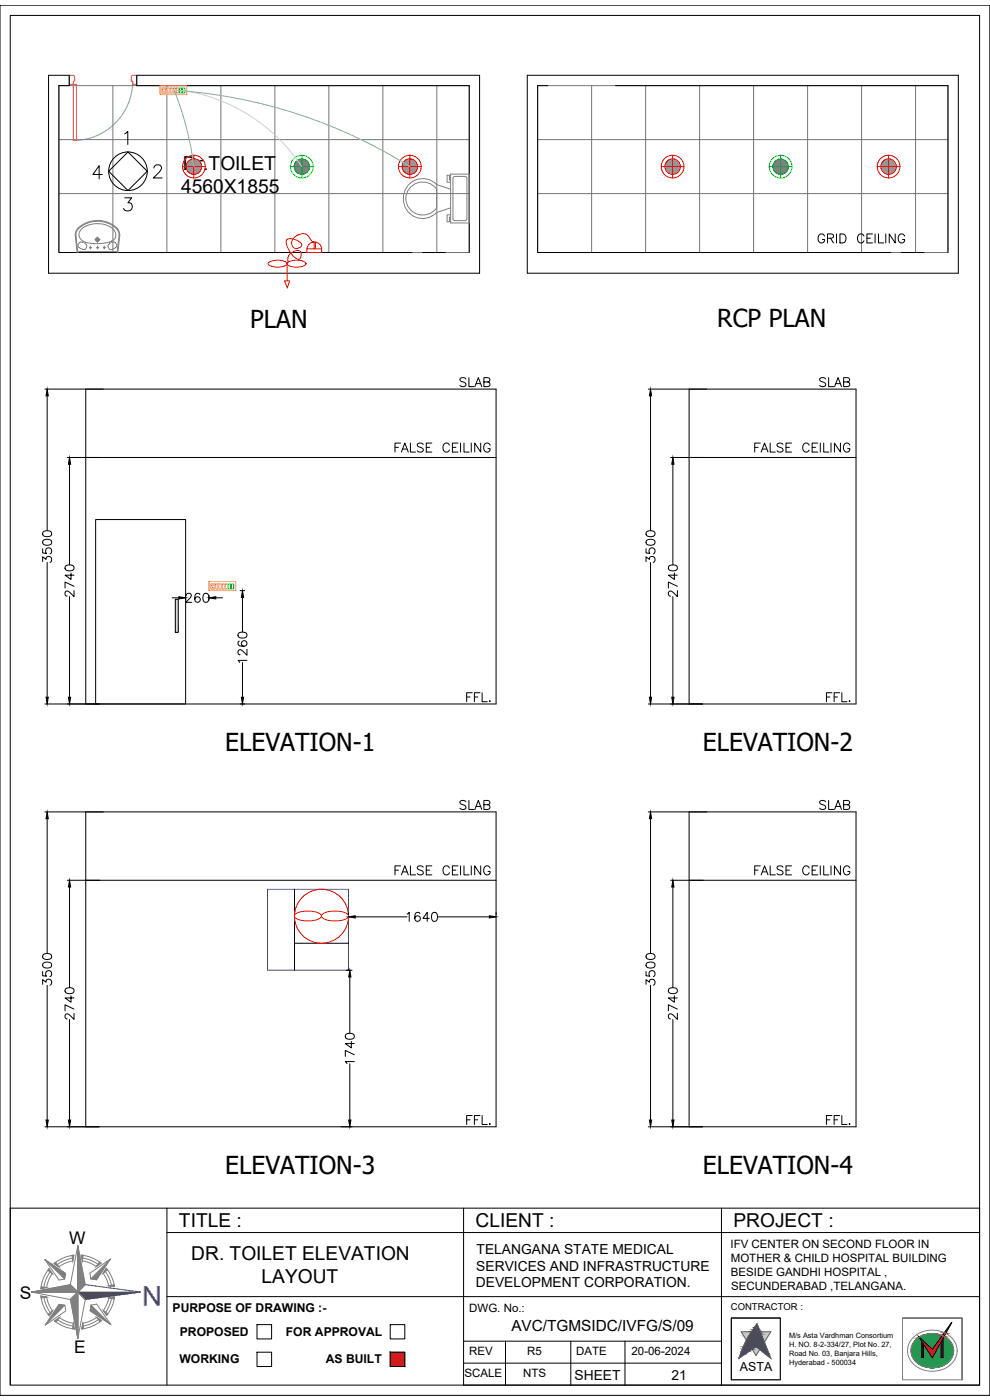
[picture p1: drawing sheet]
<svg xmlns="http://www.w3.org/2000/svg" width="297mm" height="420mm" viewBox="0 0 297 420" stroke-linecap="round" stroke-linejoin="round" font-family="sans-serif">
<!-- layer: ELE-4M UPS P.SB -->
<g fill="none" stroke="#767676" stroke-width=".3">
<path d="M17.7 25.7h123.1v50.1h-123.1zM33.9 25.7v50.1M50.1 25.7v50.1M66.3 25.7v50.1M82.5 25.7v50.1M98.7 25.7v50.1M114.9 25.7v50.1M131.1 25.7v50.1M161.3 25.7h123.1v50.1h-123.1zM177.5 25.7v50.1M193.7 25.7v50.1M209.9 25.7v50.1"/>
<path d="M226.1 25.7v50.1M242.3 25.7v50.1M258.5 25.7v50.1M274.7 25.7v50.1M17.7 41.9h123.1M17.7 58.1h123.1M161.3 41.9h123.1M161.3 58.1h123.1"/>
</g>
<!-- layer: WALL -->
<path d="M158.2 22.6h129.3v59.4h-129.3zM164.4 25.7h-3.1v50.1h106M184.7 25.7h99.7v50.1M123.6 75.8h-105.9v-50.1h3.1v-3.1h-6.2v59.4h129.3v-59.4h-102.9v3.1h99.8v50.1M126.8 75.8h6.8M270.4 75.8h6.9" fill="none" stroke="#000" stroke-width=".3"/>
<!-- layer: DOOR -->
<path d="M39.8 24.3a17.8 17.8 0 0 1-17.8 17.9" fill="none" stroke="#5ca1b8" stroke-width=".3"/>
<path d="M20.8 22.6h1.2l.4 .4v1.3h-.4v1h-1.2zM22 25.3h.9v16.9h-.9zM39.6 22.7l1.4-.1v2.7h-1.2v-1h-.4v-1.3z" fill="none" stroke="#b88a00" stroke-width=".3"/>
<!-- layer: WALL -->
<g fill="none" stroke="#808080" stroke-width=".3">
<path d="M123.3 56a5.1 5.1 0 0 1 7.7 .8v5.6a5 5 0 0 1-7.3 1 5 5 0 0 1-.4-7.4zM135.2 56.8l-4.2-1.4a5.9 5.9 0 0 0-8.3 0 5.9 5.9 0 0 0 0 8.3 5.9 5.9 0 0 0 8.3 .1l4.2-1.4M135.2 52.2h5.6v14.7h-5.6zM135.2 54h-.3v-1.4h-.7v2.1h1M23.1 75.8l-.5-5a4.5 4.5 0 0 1 3.8-4.1 8.1 8.1 0 0 1 9.2 2.5l.3 1.3-.5 5.3M23.4 75.8l-.6-5.2a4.2 4.2 0 0 1 3.1-3.5 7.7 7.7 0 0 1 9.7 2.5l.1 1-.6 5.2M23.7 75.5h11.3M25.1 72.5l-.2 .2a.99 .99 0 0 0-1.5 .8M25.6 72.7l-.2 .2a1.05 1.05 0 0 1 .4 1.6 1.05 1.05 0 0 1-1.6 .1 .85 .85 0 0 1-.8-1.1M26.8 74.3h.7M27.1 74v.7M28.4 71.9h1.6"/>
<path d="M28.9 74.3h.7M29.2 71.1v1.7M29.3 73.8v.9M29.7 67.1a5.6 5.6 0 0 0-6 3 3 3 0 0 0 3.4 2.9 12.7 12.7 0 0 0 6.8-.9 2.33 2.33 0 0 0-.8-4l-1.7-.7-1.7-.3M31 74.3h.7M31.3 73.8v.9M32.7 72.7l.3 .2-.5 .5-.1 .7M33.4 72.4l.1 .3a.99 .99 0 0 1 1.5 .8M35 73.5a1.5 1.5 0 0 1-2.4 1l-.2-.4M135.2 64.5h-1v2.1h.7v-1.4h.3M135.9 65.5v-12l.2-.4 .5-.2 3 .1 .5 .5v12M135.9 65.5l.2 .5 .5 .2h3l.4-.3 .1-.4"/>
<circle cx="27.1" cy="74.3" r=".17"/>
<circle cx="29.2" cy="71.9" r=".42"/>
<circle cx="29.2" cy="71.9" r=".58"/>
<circle cx="29.2" cy="71.9" r=".29"/>
<circle cx="29.3" cy="74.3" r=".17"/>
<circle cx="31.3" cy="74.3" r=".17"/>
</g>
<!-- layer: ELE-4M RAW P.SB -->
<g fill="none" stroke="#ffbf00" stroke-width=".3">
<path d="M48 25.7h8v2.7h-8zM48.6 26.4h1.2v1.5h-1.2zM48.8 26.8h.2zM49.2 27.4v.2zM49.5 26.8l.1 .1zM50.1 26.4h.7v1.5h-.7zM51 26.4h.7v1.5h-.7zM51.9 26.4h.7v1.5h-.7zM52.9 26.4h.7v1.5h-.7zM62.7 174.6h8v2.7h-8zM63.3 175.3h1.2v1.4h-1.2zM63.5 175.7h.2z"/>
<path d="M63.8 176.2l.1 .3zM64.1 175.6l.2 .2zM64.7 175.3h.7v1.4h-.7zM65.7 175.3h.7v1.4h-.7zM66.6 175.3h.7v1.4h-.7zM67.5 175.3h.7v1.4h-.7z"/>
</g>
<!-- layer: ELE-6M RAW P.SB -->
<path d="M53.8 26.4h.7v1.5h-.7zM54.7 26.4h.8v1.5h-.8zM68.5 175.3h.7v1.4h-.7zM69.4 175.3h.7v1.4h-.7z" fill="none" stroke="#0f0" stroke-width=".3"/>
<!-- layer: ELE-EXHAUST FAN -->
<g fill="none" stroke="#f00" stroke-width=".3">
<path d="M80.6 78.9a5.3 5.3 0 0 1 5.4 0l.1 .2a2.8 2.8 0 0 1-2.8 1.1l-1.4-.2a1.14 1.14 0 0 1-1.3-1.1zM86.1 79.1v5.2M86.2 78.9a5.3 5.3 0 0 1 5.5 0l.1 .2a2.8 2.8 0 0 1-2.8 1.1l-1.5-.2a1.14 1.14 0 0 1-1.3-1.1zM92.1 74.7a2.21 2.21 0 0 1 2.2-2.1 2.21 2.21 0 0 1 2.2 2.1M92.1 74.7h4.4v1.1h-4.4zM94.2 74.7l.1-2.1-.7-.3-1.1-1.5-.9-.6h-1l-1.2 .3-1 .6-.7 1-.2 1 .3 .9 .7 .5h1l1-.8v-.5l-.4-.5-1.9-.9-1.1-.2-.8 .2-.4 .5 .1 1.1 .6 1.6 1.1 1.5 1 1 .8 .3 .6-.3 .3-1.1-.2-.8-.5-.4h-1l-1.1 .6-1.1 1.2-.1 1.9-.3 .3M94.6 72.6v2.1M85.4 84.3h1.5l-.7 2.1zM88.7 274.3a8.5 8.5 0 0 1 7.3 0l.4 .6a3.2 3.2 0 0 1-3.1 1.4h-1.9l-1.6-.2a1.38 1.38 0 0 1-1.4-1.5zM96.9 274.3a8.5 8.5 0 0 1 7.3 0l.4 .6a3.2 3.2 0 0 1-3.2 1.4h-1.8l-1.6-.2a1.38 1.38 0 0 1-1.4-1.5z"/>
<circle cx="96.5" cy="275" r="8.1"/>
</g>
<!-- layer: ELE-12W LED -->
<g fill="none" stroke="#f00" stroke-width=".3">
<path d="M54.8 50h6.8M58.2 46.6v6.8M119.6 50h6.8M123 46.6v6.8M198.4 50h6.8M201.8 46.6v6.8M263.2 50h6.8M266.6 46.6v6.8"/>
<circle cx="58.2" cy="50" r="2.32"/>
<circle cx="58.2" cy="50" r="3.4"/>
<circle cx="123" cy="50" r="2.32"/>
<circle cx="123" cy="50" r="3.4"/>
<circle cx="201.8" cy="50" r="2.32"/>
<circle cx="201.8" cy="50" r="3.4"/>
<circle cx="266.6" cy="50" r="2.32"/>
<circle cx="266.6" cy="50" r="3.4"/>
</g>
<g fill="none" stroke="#989898" stroke-width=".3">
<path d="M55.9 49.9l2.4 2.4M55.9 50l2.2 2.3M55.9 49.8l2.5 2.5M55.9 50.2l2.1 2.1M55.9 50.3l2 2M55.9 49.7l2.6 2.6M55.9 49.6l2.7 2.7M55.9 50.4l1.8 1.9M55.9 49.5l2.8 2.8M55.9 50.6l1.7 1.6M55.9 49.4l2.9 2.8M56 49.3l2.9 2.9"/>
<path d="M56 50.8l1.4 1.4M56 49.2l3 3M56 49.1l3 3M56.1 49l3 3.1M56.1 51l1.1 1.1M56.1 49l3.1 3.1M56.1 48.9l3.2 3.1M56.2 48.8l3.2 3.2M56.2 51.2l.7 .7M56.2 48.7l3.2 3.2M56.3 48.7l3.2 3.2M56.3 48.6l3.3 3.2"/>
<path d="M56.4 48.5l3.3 3.3M56.5 48.5l3.2 3.2M56.5 48.4l3.3 3.3M56.6 48.3l3.2 3.3M56.6 48.3l3.3 3.2M56.7 48.2l3.3 3.3M56.8 48.2l3.2 3.2M56.8 48.1l3.3 3.2M56.9 48.1l3.2 3.2M57 48l3.2 3.2M57.1 48l3.1 3.1M57.1 47.9l3.1 3.1"/>
<path d="M57.2 47.9l3.1 3M57.3 47.9l3 3M57.4 47.8l3 3M57.5 47.8l2.9 2.9M57.6 47.8l2.8 2.8M57.7 47.7l2.7 2.8M57.8 47.7l2.7 2.7M57.9 47.7l2.6 2.6M58 47.7l2.5 2.5M58.1 47.7l2.4 2.4M58.2 47.7l2.3 2.2M58.4 47.7l2.1 2.1"/>
<path d="M58.5 47.7l2 2M58.7 47.7l1.7 1.8M58.8 47.8l1.6 1.6M59 47.8l1.3 1.4M59.2 47.9l1 1.1M59.5 48.1l.5 .5M120.7 49.9l2.4 2.4M120.7 50l2.2 2.3M120.7 50.2l2.1 2.1M120.7 49.8l2.5 2.5M120.7 49.7l2.6 2.6M120.7 50.3l2 2"/>
<path d="M120.7 49.6l2.7 2.7M120.7 50.4l1.8 1.9M120.7 49.5l2.8 2.8M120.7 50.6l1.7 1.6M120.7 49.4l2.9 2.8M120.8 49.3l2.9 2.9M120.8 50.8l1.4 1.4M120.8 49.2l3 3M120.8 49.1l3.1 3M120.9 49l3 3.1M120.9 51l1.1 1.1M120.9 49l3.1 3.1"/>
<path d="M121 48.9l3.1 3.1M121 48.8l3.2 3.2M121 51.2l.7 .7M121 48.7l3.2 3.2M121.1 48.7l3.2 3.2M121.1 48.6l3.3 3.2M121.2 48.5l3.3 3.3M121.3 48.5l3.2 3.2M121.3 48.4l3.3 3.3M121.4 48.3l3.2 3.3M121.4 48.3l3.3 3.2M121.5 48.2l3.3 3.3"/>
<path d="M121.6 48.2l3.2 3.2M121.6 48.1l3.3 3.2M121.7 48.1l3.2 3.2M121.8 48l3.2 3.2M121.9 48l3.1 3.1M121.9 47.9l3.1 3.1M122 47.9l3.1 3M122.1 47.9l3 3M122.2 47.8l2.9 3M122.3 47.8l2.9 2.9M122.4 47.8l2.8 2.8M122.5 47.7l2.7 2.8"/>
<path d="M122.6 47.7l2.6 2.7M122.7 47.7l2.6 2.6M122.8 47.7l2.5 2.5M122.9 47.7l2.4 2.4M123 47.7l2.3 2.2M123.2 47.7l2.1 2.1M123.3 47.7l2 2M123.5 47.7l1.7 1.8M123.6 47.8l1.6 1.6M123.8 47.8l1.3 1.4M124 47.9l1 1.1M124.3 48.1l.5 .5"/>
<path d="M199.5 49.9l2.4 2.4M199.5 50l2.3 2.3M199.5 50.2l2.1 2.1M199.5 49.8l2.5 2.5M199.5 49.7l2.6 2.6M199.5 50.3l2 2M199.5 49.6l2.7 2.7M199.5 50.4l1.9 1.9M199.6 49.5l2.7 2.8M199.6 50.6l1.6 1.6M199.6 49.4l2.8 2.8M199.6 49.3l2.9 2.9"/>
<path d="M199.6 50.8l1.4 1.4M199.6 49.2l3 3M199.7 49.1l3 3M199.7 49l3.1 3.1M199.7 51l1.1 1.1M199.7 49l3.2 3.1M199.8 48.9l3.1 3.1M199.8 48.8l3.2 3.2M199.9 51.2l.7 .7M199.9 48.7l3.2 3.2M199.9 48.7l3.3 3.2M200 48.6l3.2 3.2"/>
<path d="M200 48.5l3.3 3.3M200.1 48.5l3.3 3.2M200.2 48.4l3.2 3.3M200.2 48.3l3.3 3.3M200.3 48.3l3.2 3.2M200.3 48.2l3.3 3.3M200.4 48.2l3.2 3.2M200.5 48.1l3.2 3.2M200.6 48.1l3.2 3.2M200.6 48l3.2 3.2M200.7 48l3.1 3.1M200.8 47.9l3.1 3.1"/>
<path d="M200.9 47.9l3 3M201 47.9l3 3M201 47.8l3 3M201.1 47.8l2.9 2.9M201.2 47.8l2.8 2.8M201.3 47.7l2.8 2.8M201.4 47.7l2.7 2.7M201.5 47.7l2.6 2.6M201.6 47.7l2.5 2.5M201.8 47.7l2.3 2.4M201.9 47.7l2.2 2.2M202 47.7l2.1 2.1"/>
<path d="M202.1 47.7l2 2M202.3 47.7l1.8 1.8M202.5 47.8l1.5 1.6M202.6 47.8l1.4 1.4M202.9 47.9l1 1.1M203.2 48.1l.5 .5M264.3 49.9l2.4 2.4M264.3 50l2.3 2.3M264.3 49.8l2.5 2.5M264.3 50.2l2.1 2.1M264.3 50.3l2 2M264.3 49.7l2.6 2.6"/>
<path d="M264.3 49.6l2.7 2.7M264.3 50.4l1.9 1.9M264.4 49.5l2.7 2.8M264.4 50.6l1.6 1.6M264.4 49.4l2.8 2.8M264.4 49.3l2.9 2.9M264.4 50.8l1.4 1.4M264.4 49.2l3 3M264.5 49.1l3 3M264.5 49l3.1 3.1M264.5 51l1.1 1.1M264.5 49l3.2 3.1"/>
<path d="M264.6 48.9l3.1 3.1M264.6 48.8l3.2 3.2M264.7 51.2l.7 .7M264.7 48.7l3.2 3.2M264.7 48.7l3.3 3.2M264.8 48.6l3.2 3.2M264.8 48.5l3.3 3.3M264.9 48.5l3.3 3.2M265 48.4l3.2 3.3M265 48.3l3.3 3.3M265.1 48.3l3.2 3.2M265.1 48.2l3.3 3.3"/>
<path d="M265.2 48.2l3.3 3.2M265.3 48.1l3.2 3.2M265.4 48.1l3.2 3.2M265.4 48l3.2 3.2M265.5 48l3.1 3.1M265.6 47.9l3.1 3.1M265.7 47.9l3 3M265.8 47.9l3 3M265.8 47.8l3 3M265.9 47.8l2.9 2.9M266 47.8l2.8 2.8M266.1 47.7l2.8 2.8"/>
<path d="M266.2 47.7l2.7 2.7M266.3 47.7l2.6 2.6M266.4 47.7l2.5 2.5M266.6 47.7l2.3 2.4M266.7 47.7l2.2 2.2M266.8 47.7l2.1 2.1M266.9 47.7l2 2M267.1 47.7l1.8 1.8M267.3 47.8l1.5 1.6M267.4 47.8l1.4 1.4M267.7 47.9l1 1.1M268 48.1l.5 .5"/>
</g>
<!-- layer: ELE-12W UPS LIGHT -->
<g fill="none" stroke="#0f0" stroke-width=".3">
<path d="M87.2 50h6.8M90.6 46.6v6.8M230.8 50h6.8M234.2 46.6v6.8"/>
<circle cx="90.6" cy="50" r="2.32"/>
<circle cx="90.6" cy="50" r="3.4"/>
<circle cx="234.2" cy="50" r="2.32"/>
<circle cx="234.2" cy="50" r="3.4"/>
</g>
<g fill="none" stroke="#808080" stroke-width=".3">
<path d="M88.3 50l2.2 2.3M88.3 49.9l2.4 2.4M88.3 50.2l2.1 2.1M88.3 49.8l2.5 2.5M88.3 49.7l2.6 2.6M88.3 50.3l2 2M88.3 49.6l2.7 2.7M88.3 50.5l1.8 1.8M88.3 49.5l2.8 2.8M88.3 50.6l1.7 1.6M88.3 49.4l2.9 2.8M88.4 49.3l2.9 2.9"/>
<path d="M88.4 50.8l1.4 1.4M88.4 49.2l3 3M88.4 49.1l3.1 3M88.5 49l3 3.1M88.5 51l1.1 1.1M88.5 49l3.1 3.1M88.6 48.9l3.1 3.1M88.6 48.8l3.2 3.2M88.6 51.3l.7 .7M88.6 48.7l3.2 3.2M88.7 48.7l3.2 3.2M88.7 48.6l3.3 3.2"/>
<path d="M88.8 48.5l3.3 3.3M88.9 48.5l3.2 3.2M88.9 48.4l3.3 3.3M89 48.3l3.2 3.3M89 48.3l3.3 3.2M89.1 48.2l3.3 3.3M89.2 48.2l3.2 3.2M89.3 48.1l3.2 3.2-3.3-3.2M89.4 48l3.2 3.2M89.5 48l3.1 3.1M89.5 47.9l3.1 3.1M89.6 47.9l3.1 3.1"/>
<path d="M89.7 47.9l3 3M89.8 47.8l3 3M89.9 47.8l2.9 2.9M90 47.8l2.8 2.8M90.1 47.8l2.7 2.7M90.2 47.7l2.6 2.7M90.3 47.7l2.6 2.6M90.4 47.7l2.5 2.5M90.5 47.7l2.4 2.4M90.6 47.7l2.3 2.2M90.8 47.7l2.1 2.1M90.9 47.7l2 2"/>
<path d="M91.1 47.8l1.7 1.7M91.2 47.8l1.6 1.6M91.4 47.9l1.3 1.3M91.6 47.9l1 1.1M91.9 48.1l.5 .6M231.9 49.9l2.4 2.4M231.9 50l2.3 2.3M231.9 50.2l2.2 2.1M231.9 49.8l2.5 2.5M231.9 50.3l2 2M231.9 49.7l2.6 2.6M231.9 49.6l2.7 2.7"/>
<path d="M231.9 50.5l1.9 1.8M232 49.5l2.7 2.8M232 49.4l2.8 2.8M232 50.6l1.6 1.6M232 49.3l2.9 2.9M232 50.8l1.4 1.4M232 49.2l3 3M232.1 49.1l3 3M232.1 49l3.1 3.1M232.1 51l1.1 1.1M232.1 49l3.2 3.1M232.2 48.9l3.1 3.1"/>
<path d="M232.2 48.8l3.2 3.2M232.3 51.3l.7 .7M232.3 48.7l3.2 3.2M232.3 48.7l3.3 3.2M232.4 48.6l3.2 3.2M232.4 48.5l3.3 3.3M232.5 48.5l3.3 3.2M232.6 48.4l3.2 3.3M232.6 48.3l3.3 3.3M232.7 48.3l3.2 3.2M232.7 48.2l3.3 3.3M232.8 48.2l3.3 3.2"/>
<path d="M232.9 48.1l3.3 3.2-3.3-3.2M233 48l3.2 3.2M233.1 48l3.1 3.1M233.2 47.9l3.1 3.1M233.3 47.9l3 3.1M233.4 47.9l3 3M233.4 47.8l3 3M233.5 47.8l2.9 2.9M233.6 47.8l2.8 2.8M233.7 47.8l2.8 2.7M233.8 47.7l2.7 2.7M233.9 47.7l2.6 2.6"/>
<path d="M234 47.7l2.5 2.5M234.2 47.7l2.3 2.4M234.3 47.7l2.2 2.2M234.4 47.7l2.1 2.1M234.5 47.7l2 2M234.7 47.8l1.8 1.7M234.9 47.8l1.5 1.6M235 47.9l1.4 1.3M235.3 47.9l1 1.1M235.6 48.1l.5 .6"/>
</g>
<!-- layer: ELE-LIGHTING WIRING -->
<path d="M55.1 27.2a52.6 52.6 0 0 1 35.5 22.8" fill="none" stroke="#debad0" stroke-width=".3"/>
<path d="M52.3 27.2a93.1 93.1 0 0 1 5.9 22.8M53.2 27.2a151.6 151.6 0 0 1 69.8 22.8" fill="none" stroke="#63d7b6" stroke-width=".3"/>
<!-- layer: 0 -->
<g fill="none" stroke="#000" stroke-width=".3">
<path d="M0 1.6h297v417.2h-297zM3.1 4.6h290.8v411.1h-290.8zM30.7 52.4h-2.8l1.8-2.7v4M32.6 51.4l5.8-5.8 5.8 5.8-5.8 5.8zM37.4 40.2l.9-.8v4M37.4 59.4h2.1l-1.1 1.5a1.26 1.26 0 0 1 1.3 1.4 1.26 1.26 0 0 1-1.7 1l-.6-.2-.3-.5M46.2 50.4l.4-.7 1.1-.2a.96 .96 0 0 1 .6 1.5l-2.3 2.4h2.7M52.6 179.9h.9v9.9h-.9zM139.1 362.6v53.1h154.8M293.9 362.6h-290.8v53.1M234.1 395.6h-14.7v18.5h14.7M270.8 395.6h17.9v18.5"/>
<path d="M219.4 414v-18.4h14.7v18.4"/>
<circle cx="38.4" cy="51.4" r="5.8"/>
</g>
<!-- layer: MEP_HVAC_RA_DUCT -->
<path d="M25.7 116.8h123.1v94.5h-123.1zM206.8 116.8h50v94.5h-50zM25.7 137.3h123.1M206.8 137.3h50M28.7 155.9h27v55.4h-27zM25.7 243.7h123.1v94.5h-123.1zM206.8 243.7h50v94.5h-50zM25.7 264.2h123.1M206.8 264.2h50" fill="none" stroke="#000" stroke-width=".3"/>
<!-- layer: ELE-4M UPS P.SB -->
<g fill="none" stroke="#000" stroke-width=".3">
<path d="M13.5 116.8h17.5M14.1 118.8v40.5M194.5 116.8h17.5M195.2 118.8v40.5M20.2 137.3h9.8M20.9 139.3v30.2M201.2 137.3h9.8M201.9 139.3v30.2M12.9 159.7a1.72 1.72 0 0 1 2.6 .3v.3a1.56 1.56 0 0 1-2.7 0zM194 159.7a1.72 1.72 0 0 1 2.5 .3v.3a1.56 1.56 0 0 1-2.7 0zM12.8 168.5v-1.4l1 .8a.9 .9 0 0 1 1.5-.7 .9 .9 0 0 1-.3 1.6M12.8 164.7v1.3l1.2 .1a.95 .95 0 0 1-.1-1.5 .95 .95 0 0 1 1.5 .2 .95 .95 0 0 1-.4 1.4"/>
<path d="M12.9 162.2a1.72 1.72 0 0 1 2.6 .4v.3a1.55 1.55 0 0 1-2.7 0zM14.1 168.8v40.5M19.6 169.9a1.72 1.72 0 0 1 2.6 .4v.3a1.55 1.55 0 0 1-2.7 0zM20.9 179.1v30.2M21.3 172v1.9l-1.8-1.3h2.7M22.2 177.2v1.8l-1.3-1.2a.84 .84 0 0 0-1.1-.3l-.3 .9 .7 .5M22.2 176l-2.7-1.3v1.8M51.6 179.4h2.1M55.7 178.6v1.5M55.7 179.4h.1M55.9 178.7l.5-.6 .9 .2a.84 .84 0 0 1-.3 1.2l-1.3 1.3h1.8M60 178.5a.77 .77 0 0 0-.8-.5 .77 .77 0 0 0-.6 .6 1.58 1.58 0 0 0 .6 2.2 .84 .84 0 0 0 .9-.8 .84 .84 0 0 0-.8-.9 .84 .84 0 0 0-.9 .8"/>
<path d="M61.3 178.2a.87 .87 0 0 1 1.2 .4 1.36 1.36 0 0 1-.9 2.2 1.72 1.72 0 0 1-.3-2.6zM62.7 179.4h.1M62.7 178.6v1.5M64.7 179.4h2.1M72.1 177.3h1.3M72.7 179.3v10.4M193.8 168.5v-1.4l1.1 .8a.9 .9 0 0 1 1.4-.7 .9 .9 0 0 1-.3 1.6M193.8 164.7v1.3l1.2 .1a.95 .95 0 0 1 0-1.5 .95 .95 0 0 1 1.4 .2 .95 .95 0 0 1-.4 1.4M194 162.2a1.72 1.72 0 0 1 2.5 .4v.3a1.55 1.55 0 0 1-2.7 0zM195.2 168.8v40.5M200.7 169.9a1.72 1.72 0 0 1 2.5 .4v.3a1.55 1.55 0 0 1-2.7 0zM201.9 179.1v30.2"/>
<path d="M202.3 172v1.9l-1.8-1.3h2.7M203.2 177.2v1.8l-1.2-1.2a.84 .84 0 0 0-1.2-.3l-.3 .9 .7 .5M203.2 176l-2.7-1.3v1.8M71.5 190.1a1.72 1.72 0 0 1 2.6 .4v.2a1.56 1.56 0 0 1-2.7 0zM71.8 192.4a.8 .8 0 0 0-.3 1.2 1.55 1.55 0 0 0 2.6-.6 .84 .84 0 0 0-.9-.7 .84 .84 0 0 0-.8 .8 .84 .84 0 0 0 .8 .8M72.7 198.8v10.5M74.1 198.2h-2.7l.5 .6M74.1 194.8v1.8l-1.3-1.2a.81 .81 0 0 0-1.3-.2l-.1 .8 .6 .5M13.5 211.3h16.3M72.1 211.3h1.3M194.5 211.3h16.3M13.5 243.7h17.5"/>
<path d="M14.1 245.7v40.4M194.5 243.7h17.5M195.2 245.7v40.4M20.2 264.2h9.8M20.9 266.2v30.2M88.4 266.9v24.3M104.6 273.9v.6M106.6 275.2h15.5M122.1 274.3l.7-.5v2.7M126 274.2a.77 .77 0 0 0-.8-.4 .77 .77 0 0 0-.6 .5 1.57 1.57 0 0 0 .6 2.2 .84 .84 0 0 0 .9-.8 .84 .84 0 0 0-.8-.9 .84 .84 0 0 0-.9 .8M128.8 275.6h-1.9l1.3-1.8v2.7M129.9 273.9a.87 .87 0 0 1 1.2 .4 1.36 1.36 0 0 1-.9 2.2 1.72 1.72 0 0 1-.3-2.6z"/>
<path d="M131.3 275.2h15.5M148.8 273.9v.6M201.2 264.2h9.8M201.9 266.2v30.2M12.8 295.4v-1.4l1 .8a.9 .9 0 0 1 1.5-.7 .9 .9 0 0 1-.3 1.6M12.8 291.6v1.2l1.2 .2a.95 .95 0 0 1-.1-1.5 .95 .95 0 0 1 1.5 .2 .95 .95 0 0 1-.4 1.4M12.9 289.1a1.73 1.73 0 0 1 2.6 .4v.3a1.55 1.55 0 0 1-2.7 0zM12.9 286.5a1.73 1.73 0 0 1 2.6 .4v.3a1.55 1.55 0 0 1-2.7 0zM14.1 295.7v40.4M19.6 296.8a1.73 1.73 0 0 1 2.6 .4v.2a1.55 1.55 0 0 1-2.7 0zM21.3 298.9v1.9l-1.8-1.3h2.7M88.4 283.1h16.2"/>
<path d="M103.9 291.2h1.7M105 293.2v16.9M193.8 295.4v-1.4l1.1 .8a.9 .9 0 0 1 1.4-.7 .9 .9 0 0 1-.3 1.6M193.8 291.6v1.2l1.2 .2a.95 .95 0 0 1 0-1.5 .95 .95 0 0 1 1.4 .2 .95 .95 0 0 1-.4 1.4M194 289.1a1.73 1.73 0 0 1 2.5 .4v.3a1.55 1.55 0 0 1-2.7 0zM194 286.5a1.73 1.73 0 0 1 2.5 .4v.3a1.55 1.55 0 0 1-2.7 0zM195.2 295.7v40.4M200.7 296.8a1.73 1.73 0 0 1 2.5 .4v.2a1.55 1.55 0 0 1-2.7 0zM202.3 298.9v1.9l-1.8-1.3h2.7M20.9 305.9v30.2M22.2 304.1v1.8l-1.3-1.3a.81 .81 0 0 0-1.3-.1l-.1 .8 .7 .5M22.2 302.8l-2.7-1.2v1.8"/>
<path d="M103.7 310.5a1.72 1.72 0 0 1 2.6 .4v.2a1.56 1.56 0 0 1-2.7 0zM105 319.3v16.8M105.4 312.6v1.9l-1.8-1.3h2.7M106.3 318.6h-2.7l.5 .6M106.3 316.5l-2.7-1.2v1.8M201.9 305.9v30.2M203.2 304.1v1.8l-1.2-1.3a.81 .81 0 0 0-1.3-.1l-.2 .8 .7 .5M203.2 302.8l-2.7-1.2v1.8M13.5 338.2h16.3M102.3 338.2h3.3M194.5 338.2h16.3"/>
</g>
<g fill="#000" stroke="#000" stroke-width=".3">
<path d="M14.1 116.8l.4 2h-.7zM195.2 116.8l.3 2h-.7zM20.9 137.3l.3 2h-.7zM201.9 137.3l.3 2h-.6zM53.7 179.1l2 .3-2 .4zM62.7 179.4l2-.3v.7zM72.7 177.3l.4 2h-.7zM13.8 209.3h.7l-.4 2zM20.5 209.3h.7l-.3 2zM72.4 209.3h.7l-.4 2zM194.8 209.3h.7l-.3 2zM201.6 209.3h.6l-.3 2z"/>
<path d="M14.1 243.7l.4 2h-.7zM195.2 243.7l.3 2h-.7zM20.9 264.2l.3 2h-.7zM104.6 275.2l2-.4v.7zM146.8 274.8l2 .4-2 .3zM201.9 264.2l.3 2h-.6zM105 291.2l.3 2h-.7zM13.8 336.1h.7l-.4 2.1zM20.5 336.1h.7l-.3 2.1zM104.6 336.1h.7l-.3 2.1zM194.8 336.1h.7l-.3 2.1zM201.6 336.1h.6l-.3 2.1z"/>
</g>
<!-- layer: 0 -->
<path d="M52.6 179.9l.9 9.9v-9.9zM52.6 179.9l.9 9.9h-.9z" fill="#dbdbdb" stroke="#dbdbdb" stroke-width=".3"/>
<!-- layer: ELE-4M UPS P.SB -->
<path d="M80.3 266.9h24.3v24.3h-24.3z" fill="none" stroke="#00f" stroke-width=".3"/>
<!-- layer: hatch -->
<path d="M293.9 362.6v53.1" fill="none" stroke="#000" stroke-width=".3"/>
<!-- layer: TITLE -->
<g fill="none" stroke="#808080" stroke-width=".3">
<path d="M13.4 378l6.2 4.2-.2 1.7-1.7 .3zM16.2 379.2a11.1 11.1 0 0 1 6-2.5l-.4 1.7-2.4 .8-1.7 1zM21.7 377.6l-2.7 .8-1.8 1.1M23.3 373.9v13.9v-13.9M24.4 376.7a11.1 11.1 0 0 1 5.9 2.4l-1.4 1-2.3-1.2-1.9-.5zM24.8 377.6l2.7 .8 1.9 1M9.4 387.8h13.9l-2.2 2.2 2.2-2.2zM12.3 389l1.7 .3 .5 1.9 1.3 2.2-1 1.5a11.1 11.1 0 0 1-2.5-5.9zM13.2 389.4l.8 2.7 1.1 1.8M14.7 380.8l1 1.4-1.2 2.3-.5 1.9M14.7 380.8a11.1 11.1 0 0 0-2.4 5.9l1.7-.3M15 381.7l-1.1 1.9-.7 2.7"/>
<path d="M16.4 396.4l1.4-1 1.7 1 2.5 .7 .3 1.7a11.1 11.1 0 0 1-5.9-2.4zM17.3 396.1l1.9 1.1 2.7 .8M17.7 391.5l1.7 .2 .3 1.7-6.1 4.3zM21.1 385.6l2.2 2.2-2.2-2.2M21.1 385.6l-11.7 2.2 11.7 2.2 2.2 11.7 2.3-11.7M24.9 397.1l1.8-.5 2.3-1.2 1.5 .9a11.1 11.1 0 0 1-6 2.5zM25.6 385.5l-2.3-11.6-2.2 11.7M25.6 385.5l-2.3 2.3v13.9v-13.9l2.3 2.2-2.3-2.2zM27 382.1l6.1-4.2-4.1 6.2-1.7-.3zM27.3 391.7l1.7-.3 4.3 6.1-6.3-4.1zM29.5 396l-1.8 1.1-2.7 .8M31 393.3l1.1-2.1 .5-1.7 1.8-.2a11.1 11.1 0 0 1-2.4 5.4l-1-1.4"/>
<path d="M31.6 381.6l1.1 1.8 .8 2.6M31.9 380.7a11.1 11.1 0 0 1 2.5 5.4l-1.8-.2-.7-2.3-1-1.5zM33.5 389.4l-.8 2.6-1 1.8"/>
</g>
<g fill="#808080" stroke="#808080" stroke-width=".3">
<path d="M23.3 373.9l2.3 11.6-2.3 2.3z"/>
<path d="M23.3 387.8v13.9l-2.2-11.7z"/>
<path d="M29 395.4l1.5 .9-.5 .4z"/>
<path d="M27.3 391.7l6 5.8-6.3-4.1z"/>
<path d="M31 393.3l1.4 1-.4 .5z"/>
<path d="M24.9 397.1l.2 1.7h-.6z"/>
<path d="M22 397.1l.3 1.7h-.6z"/>
<path d="M14.4 394.4l1.4-1-1 1.5z"/>
<path d="M16.4 396.4l1.4-1-1 1.4z"/>
<path d="M17.7 391.5l1.7 .2-5.8 6z"/>
<path d="M9.4 387.8l11.7-2.2 2.2 2.2z"/>
<path d="M12.3 389l1.7 .3-1.6 .2z"/>
<path d="M12.3 386.2l1.7 .2-1.7 .3z"/>
<path d="M33.1 377.9l-4.1 6.2-1.7-.3z"/>
<path d="M29.9 378.7l.4 .4-1.4 1z"/>
<path d="M31.9 380.7l.4 .4-1.4 1z"/>
<path d="M24.4 376.7l.6 .1-.3 1.6z"/>
<path d="M13.4 378l6.2 4.2-.2 1.7z"/>
<path d="M21.6 376.8l.6-.1-.4 1.7z"/>
<path d="M14.7 380.8l1 1.4-1.4-.9z"/>
<path d="M16.2 379.2l.5-.4 1 1.4z"/>
<path d="M32.6 385.9l1.7-.4 .1 .6z"/>
<path d="M32.6 389.5l1.8-.2-.1 .6z"/>
</g>
<path d="M25.6 385.5l16.6 2.3-16.6 2.2" fill="none" stroke="#00f" stroke-width=".3"/>
<path d="M23.3 387.8h18.9l-16.6 2.2z" fill="#00f" stroke="#00f" stroke-width=".3"/>
<!-- layer: MEP_HVAC_TEXT -->
<path d="M50.1 369.9h243.8M50.1 362.6v53.1M216.5 362.6v53.1M50.1 389.1h89M139 389.1h154.9M139.1 402.5h77.4M139.1 409.1h77.4M151.7 402.5v13.2M171.3 402.5v13.2M187.5 402.5v13.2" fill="none" stroke="#000" stroke-width=".3"/>
<!-- layer: 0.0 -->
<path d="M77.1 397.5h4.4v4.3h-4.4zM117.1 397.5h4.4v4.3h-4.4zM77.1 405.8h4.4v4.3h-4.4zM117.1 405.8h4.4v4.3h-4.4zM275.6 401.1l4.1 3.9 5.9-8.1-5.9 10.6zM276.5 402.5v5h.6v-4.1M282.9 401.7v5.8h-.5v-4.8" fill="none" stroke="#000" stroke-width=".3"/>
<!-- layer: MEP_HVAC_TEXT -->
<path d="M117.1 405.8l4.4 4.3v-4.3zM117.1 405.8l4.4 4.3h-4.4z" fill="#f00" stroke="#f00" stroke-width=".3"/>
<!-- layer: 0.0 -->
<g fill="#000" stroke="#000" stroke-width=".3">
<path d="M276.5 402.5l.1 .2zM282.9 401.7v.8h-.4z"/>
<path d="M276.5 402.7l.6 .7zM276.5 402.7l.6 .7h-.6z"/>
<path d="M276.5 403.4l.6 4.1v-4.1zM276.5 403.4l.6 4.1h-.6z"/>
<path d="M282.5 402.5l.4 .2zM282.5 402.5l.4 .2z"/>
<path d="M282.4 402.7l.5 4.8v-4.8zM282.4 402.7l.5 4.8h-.5z"/>
</g>
<g fill="#139b48" stroke="#139b48" stroke-width=".3">
<path d="M279.5 400.3h.4z"/>
<path d="M275.6 401.4h.2z"/>
<path d="M279.3 410.5h.9z"/>
<path d="M279.5 400.3h.7zM279.2 400.3h1z"/>
<path d="M279.2 400.3h1.1zM279.2 400.3h1.1z"/>
<path d="M279.2 400.3h1.4zM278.8 400.3h1.8z"/>
<path d="M278.8 400.3h1.9zM278.8 400.3h1.9z"/>
<path d="M278.8 400.3h2.2zM278.5 400.3h2.5z"/>
<path d="M278.5 400.3l2.5 .1zM278.5 400.4h2.5z"/>
<path d="M278.5 400.4h2.8zM278.1 400.4h3.2z"/>
<path d="M278.1 400.4h3.3zM278.1 400.4h3.3z"/>
<path d="M278.1 400.4l3.6 .1zM277.8 400.5h3.9z"/>
<path d="M277.8 400.5h3.9zM277.7 400.5h4z"/>
<path d="M277.7 400.5l4.3 .1zM277.4 400.6h4.6z"/>
<path d="M277.4 400.6h4.7zM277.4 400.6h4.7z"/>
<path d="M277.4 400.6l5 .1zM277.1 400.7h5.3z"/>
<path d="M277.1 400.7h5.3zM277.1 400.7h5.3z"/>
<path d="M277.1 400.7l5.6 .1zM276.8 400.8h5.9z"/>
<path d="M276.8 400.8h5.9zM276.7 400.8h6z"/>
<path d="M276.7 400.8h6zM276.5 401h6.1z"/>
<path d="M276.5 401l6 .1 .1-.1zM276.2 401.1l.3-.1 6 .1z"/>
<path d="M283.2 401.1l.3 .2zM283.2 401.1l.3 .2h-.3z"/>
<path d="M276.2 401.1l6.2 .2 .1-.2zM275.9 401.3l.3-.2 6.2 .2z"/>
<path d="M283.2 401.3l.6 .1zM283.2 401.3l.6 .1h-.7z"/>
<path d="M275.6 401.4l.3 .1zM275.5 401.5h.4z"/>
<path d="M283.1 401.4l1 .2zM283.1 401.4l1 .2h-1.2z"/>
<path d="M282.9 401.6l1.3 .1zM282.9 401.6l1.3 .1z"/>
<path d="M275.5 401.5l.5 .2zM275.2 401.7l.3-.2 .5 .2z"/>
<path d="M282.9 401.7l1.5 .1zM282.9 401.7l1.5 .1z"/>
<path d="M275.2 401.7l1 .2-.2-.2zM275 401.9l.2-.2 1 .2z"/>
<path d="M282.9 401.8l1.7 .3-.2-.3zM282.9 401.8l1.7 .3h-1.7z"/>
<path d="M275 401.9l1.3 .3-.1-.3zM274.7 402.2l.3-.3 1.3 .3z"/>
<path d="M282.9 402.1l1.9 .2-.2-.2zM282.9 402.1l1.9 .2h-1.9z"/>
<path d="M274.7 402.2l1.8 .2-.2-.2zM274.7 402.2l1.8 .2h-2z"/>
<path d="M282.9 402.3l2.1 .2-.2-.2zM282.9 402.3l2.1 .2h-2.1z"/>
<path d="M274.5 402.4l2 .1zM274.5 402.4l2 .1h-2.1z"/>
<path d="M274.4 402.5l2.1 .1zM274.4 402.5l2.1 .1z"/>
<path d="M282.9 402.5l2.3 .3-.2-.3zM282.9 402.5l2.3 .3h-2.3z"/>
<path d="M274.3 402.6l2.2 .3v-.3zM274.3 402.6l2.2 .3h-2.4z"/>
<path d="M282.9 402.8l2.5 .2-.2-.2zM282.9 402.8l2.5 .2h-2.5z"/>
<path d="M274.1 402.9l2.4 .3v-.3zM274.1 402.9l2.4 .3h-2.5z"/>
<path d="M282.9 403l2.7 .3-.2-.3zM282.9 403l2.7 .3h-2.7z"/>
<path d="M274 403.2l2.5 .2v-.2zM274 403.2l2.5 .2h-2.7z"/>
<path d="M282.9 403.3l2.8 .3-.1-.3zM282.9 403.3l2.8 .3h-2.8z"/>
<path d="M273.8 403.4l2.7 .3v-.3zM273.8 403.4l2.7 .3h-2.8z"/>
<path d="M282.9 403.6l2.9 .2-.1-.2zM282.9 403.6l2.9 .2h-2.9z"/>
<path d="M273.7 403.7l2.8 .3v-.3zM273.7 403.7l2.8 .3h-2.9z"/>
<path d="M282.9 403.8l3 .3-.1-.3zM282.9 403.8l3 .3h-3z"/>
<path d="M273.6 404l2.9 .3v-.3zM273.6 404l2.9 .3h-3z"/>
<path d="M282.9 404.1l3.1 .3-.1-.3zM282.9 404.1l3.1 .3h-3.1z"/>
<path d="M273.5 404.3l3 .2v-.2zM273.5 404.3l3 .2h-3.1z"/>
<path d="M282.9 404.4l3.2 .3-.1-.3zM282.9 404.4l3.2 .3h-3.2z"/>
<path d="M273.4 404.5l3.1 .3v-.3zM273.4 404.5l3.1 .3h-3.1z"/>
<path d="M282.9 404.7l3.2 .3v-.3zM282.9 404.7l3.2 .3h-3.2z"/>
<path d="M275.9 401.3l3.8 3.7 2.7-3.7zM275.9 401.3l3.8 3.7z"/>
<path d="M273.4 404.8l3.1 .3v-.3zM273.4 404.8l3.1 .3h-3.1z"/>
<path d="M282.9 405l3.2 .3v-.3zM282.9 405l3.2 .3h-3.2z"/>
<path d="M273.4 405.1l3.1 .3v-.3zM273.4 405.1l3.1 .3h-3.2z"/>
<path d="M282.9 405.3l3.2 .3v-.3zM282.9 405.3l3.2 .3h-3.2z"/>
<path d="M273.3 405.4l3.2 .3v-.3zM273.3 405.4l3.2 .3h-3.1z"/>
<path d="M282.9 405.6l3.2 .3v-.3zM282.9 405.6l3.2 .3h-3.2z"/>
<path d="M273.4 405.7l3.1 .3v-.3zM273.4 405.7l3.1 .3h-3.1z"/>
<path d="M282.9 405.9l3.1 .3 .1-.3zM282.9 405.9l3.1 .3h-3.1z"/>
<path d="M273.4 406l3.1 .3v-.3zM273.4 406l3.1 .3h-3.1z"/>
<path d="M282.9 406.2l3.1 .2v-.2zM282.9 406.2l3.1 .2h-3.1z"/>
<path d="M273.4 406.3l3.1 .3v-.3zM273.4 406.3l3.1 .3h-3z"/>
<path d="M282.9 406.4l3 .3 .1-.3zM282.9 406.4l3 .3h-3z"/>
<path d="M273.5 406.6l3 .3v-.3zM273.5 406.6l3 .3h-2.9z"/>
<path d="M282.9 406.7l2.9 .3 .1-.3zM282.9 406.7l2.9 .3h-2.9z"/>
<path d="M273.6 406.9l2.9 .2v-.2zM273.6 406.9l2.9 .2h-2.8z"/>
<path d="M282.9 407l2.8 .3 .1-.3zM282.9 407l2.8 .3h-2.8z"/>
<path d="M282.3 402.8l.1 4.6zM282.3 402.8l.1 4.6h-2.6z"/>
<path d="M277.1 403.4l2.6 4zM277.1 403.4l2.6 4h-2.6z"/>
<path d="M273.7 407.1l2.8 .3v-.3zM273.7 407.1l2.8 .3h-2.6z"/>
<path d="M282.9 407.3l2.6 .2 .2-.2zM282.9 407.3l2.6 .2h-2.6z"/>
<path d="M279.8 407.4l2.6 .1zM279.8 407.4l2.6 .1z"/>
<path d="M277.1 407.4l2.6 .1zM277.1 407.4l2.6 .1z"/>
<path d="M273.9 407.4l2.6 .1zM273.9 407.4l2.6 .1z"/>
<path d="M273.9 407.5h11.6zM273.9 407.5h11.6z"/>
<path d="M274 407.5h11.5zM274 407.5l11.4 .2z"/>
<path d="M274 407.7h11.4zM274 407.7l11.3 .1z"/>
<path d="M274.1 407.8h11.2zM274.1 407.8l11.2 .1z"/>
<path d="M274.2 407.9h11.1zM274.2 407.9l11 .2z"/>
<path d="M274.3 408.1h10.9zM274.3 408.1l10.8 .1z"/>
<path d="M274.4 408.2h10.7zM274.4 408.2l10.6 .1z"/>
<path d="M274.5 408.3h10.5zM274.5 408.3l10.4 .1z"/>
<path d="M274.6 408.4h10.3zM274.6 408.4l10.1 .1z"/>
<path d="M274.7 408.5h10zM274.7 408.5l9.9 .1z"/>
<path d="M274.8 408.6h9.8zM274.8 408.6l9.7 .2z"/>
<path d="M275 408.8h9.5zM275 408.8l9.4 .1z"/>
<path d="M275.1 408.9h9.3zM275.1 408.9l9.1 .1z"/>
<path d="M275.2 409h9zM275.2 409l8.9 .1z"/>
<path d="M275.3 409.1h8.8zM275.3 409.1l8.7 .1z"/>
<path d="M275.5 409.2h8.5zM275.5 409.2l8.4 .1z"/>
<path d="M275.6 409.3h8.3zM275.6 409.3l8.1 .1z"/>
<path d="M275.8 409.4h7.9zM275.8 409.4h7.8z"/>
<path d="M275.9 409.4h7.7zM275.9 409.4l7.5 .1z"/>
<path d="M276.1 409.5h7.3zM276.1 409.5l7.2 .1z"/>
<path d="M276.2 409.6h7.1zM276.2 409.6l6.9 .1z"/>
<path d="M276.4 409.7h6.7zM276.4 409.7l6.6 .1z"/>
<path d="M276.5 409.8h6.5zM276.5 409.8l6.3 .1z"/>
<path d="M276.7 409.9h6.1zM276.7 409.9h5.9z"/>
<path d="M276.8 409.9h5.8zM276.8 409.9l5.7 .1z"/>
<path d="M277 410h5.5zM277 410h5.3z"/>
<path d="M277.2 410h5.1zM277.2 410l4.9 .1z"/>
<path d="M277.3 410.1h4.8zM277.3 410.1h4.7z"/>
<path d="M277.5 410.1h4.5zM277.5 410.1l4.3 .1z"/>
<path d="M277.7 410.2h4.1zM277.7 410.2h3.9z"/>
<path d="M277.8 410.2h3.8zM277.8 410.2l3.6 .1z"/>
<path d="M278 410.3h3.4zM278 410.3h3.3z"/>
<path d="M278.2 410.3h3.1zM278.2 410.3l2.9 .1z"/>
<path d="M278.4 410.4h2.7zM278.4 410.4h2.5z"/>
<path d="M278.5 410.4h2.4zM278.5 410.4h2.2z"/>
<path d="M278.8 410.4h1.9zM278.8 410.4h1.7z"/>
<path d="M278.9 410.4h1.6zM278.9 410.4h1.5z"/>
<path d="M279.1 410.4h1.3zM279.1 410.4l1.1 .1z"/>
<path d="M279.3 410.5h.7zM279.5 410.5h.5z"/>
</g>
<g fill="#ed1f24" stroke="#ed1f24" stroke-width=".3">
<path d="M285.6 396.9l-1.7 3.1h-.6z"/>
<path d="M283.3 400h.6z"/>
<path d="M282.7 400.8l.3 .2h-.4z"/>
<path d="M282.7 400.8h.7z"/>
<path d="M283.3 400l.5 .1zM283.6 400.1h.2z"/>
<path d="M283.3 400l.3 .1zM283.3 400l.3 .1z"/>
<path d="M283.3 400.1l.5 .1zM283.3 400.1l.5 .1z"/>
<path d="M283.2 400.2l.2 .6 .4-.6zM283.2 400.2l.2 .6h-.7z"/>
<path d="M282.7 400.8l.6 .2zM283 401h.3z"/>
<path d="M282.6 401l.6 .1zM282.6 401l.6 .1h-.7z"/>
<path d="M282.5 401.1l.6 .2 .1-.2zM282.5 401.1l.6 .2h-.7z"/>
<path d="M282.4 401.3l-1.3 3.7 2-3.7zM282.4 401.3l-1.3 3.7h-1.4z"/>
<path d="M275.8 401.3l3.9 3.7zM275.8 401.3l3.9 3.7h-1.6z"/>
<path d="M278.1 405l1.6 2.5zM278.1 405h3l-1.4 2.5z"/>
</g>
<!-- layer: 0 -->
<path d="M275.6 401.1l.3 .2z" fill="#ed1f24" stroke="#ed1f24" stroke-width=".3"/>
<!-- layer: 0.0 -->
<path d="M219.4 395.6v18.5h14.7v-18.5h-14.7v18.5M270.8 395.6h17.9v18.5h-17.9zM273.9 401.5l2-1.4 2.4-.8h2.7l2.6 .8 2 1.4 1.2 1.9 .4 2.1-.6 2.2-.6 1.1-1.2 1.1-1.2 .8-1.5 .5-3.2 .3-2.9-.8-1.2-.7-1.1-1.1-.8-1.1-.5-1.3-.1-1.3 .2-1.4 .6-1.2zM274.6 402.3a7.1 7.1 0 0 1 11.2 1.4 5 5 0 0 1-4 6.5 6.6 6.6 0 0 1-8.4-4 4.3 4.3 0 0 1 1.2-3.9z" fill="none" stroke="#808080" stroke-width=".3"/>
<!-- layer: 0 -->
<g fill="#c7c8ca" stroke="#c7c8ca" stroke-width=".3">
<path d="M223.5 401.5h.8l-.2 .3z"/>
<path d="M228.1 399.7h3.2l-1.6 2.4z"/>
<path d="M225.7 404.9l1.1-.8 1 .8z"/>
<path d="M225.7 404.9l2.2 .1z"/>
<path d="M222.4 399.7l3.1 .3 .2-.3zM222.4 399.7l3.1 .3h-2.9z"/>
<path d="M222.6 400l2.6 .3 .3-.3zM222.6 400l2.6 .3h-2.4z"/>
<path d="M222.8 400.3l2.2 .3 .2-.3zM222.8 400.3l2.2 .3h-2z"/>
<path d="M223 400.6l1.8 .3 .2-.3zM223 400.6l1.8 .3h-1.7z"/>
<path d="M223.1 400.9l1.4 .3 .3-.3zM223.1 400.9l1.4 .3h-1.2z"/>
<path d="M223.3 401.2l1 .3 .2-.3zM223.3 401.2l1 .3h-.8z"/>
<path d="M223.5 401.5l.2 .3h.4zM223.7 401.8h.4l-.2 .3z"/>
<path d="M228.1 399.7l1 2.4h.6zM229.1 402.1h.6l-.4 .7z"/>
<path d="M225.7 404.9l2.2 .1zM225.7 405h2.2l-1.1 1.8z"/>
</g>
<path d="M225.9 399.7h-3.5l1.5 2.4M227.1 397.3l4.2 10.4-4.5-3.6-5.1 3.6 2.4-5.8zM228.1 399.7h3.2l-2 3.1M225.7 404.9l1.1 1.9 1.1-1.8" fill="none" stroke="#636466" stroke-width=".3"/>
<g fill="#293189" stroke="#293189" stroke-width=".3">
<path d="M227.1 397.3l.5 1.2h-1.3z"/>
<path d="M222.2 406.3h1.5l-2 1.4z"/>
<path d="M226.8 404.1h3.1l.8 2.2z"/>
<path d="M226.3 398.5l1.6 .6-.3-.6zM226.3 398.5l1.6 .6h-2z"/>
<path d="M225.9 399.1l2.2 .6-.2-.6zM225.9 399.1l2.2 .6h-2.7z"/>
<path d="M225.4 399.7l2.9 .6-.2-.6zM225.4 399.7l2.9 .6h-3.3z"/>
<path d="M225 400.3l3.6 .6-.3-.6zM225 400.3l3.6 .6h-3.9z"/>
<path d="M224.7 400.9l4 .4-.1-.4zM224.7 400.9l4 .4h-4.2z"/>
<path d="M224.5 401.3l4.3 .3-.1-.3zM224.5 401.3l4.3 .3h-4.5z"/>
<path d="M224.3 401.6l4.7 .3-.2-.3zM224.3 401.6l4.7 .3h-4.9z"/>
<path d="M224.1 401.9l5 .3-.1-.3zM224.1 401.9l5 .3h-5.2z"/>
<path d="M223.9 402.2l5.5 .7-.3-.7zM223.9 402.2l5.5 .7h-5.8z"/>
<path d="M223.6 402.9l6 .6-.2-.6zM223.6 402.9l6 .6h-6.3z"/>
<path d="M223.3 403.5l6.6 .6-.3-.6zM223.3 403.5l6.6 .6h-6.8z"/>
<path d="M223.1 404.1h3.7zM223.1 404.1l3.6 .1z"/>
<path d="M223 404.2l2.7 .7 1-.7zM223 404.2l2.7 .7h-3z"/>
<path d="M222.7 404.9l2 .7 1-.7zM222.7 404.9l2 .7h-2.2z"/>
<path d="M226.8 404.1l2.7 2.2h1.2zM229.5 406.3h1.2l.6 1.4z"/>
<path d="M222.5 405.6l1.2 .7 1-.7zM222.5 405.6l1.2 .7h-1.5z"/>
</g>
<text font-size="8.2" fill="#00f" x="48.6" y="386" transform="rotate(-180 48.6 386)">N</text>
<g font-size="7.4">
<text x="75.1" y="98.3">PLAN</text>
<text x="215.2" y="98.3">RCP PLAN</text>
<text x="67.6" y="225.5">ELEVATION-1</text>
<text x="210.9" y="225.5">ELEVATION-2</text>
<text x="67.6" y="352.4">ELEVATION-3</text>
<text x="210.9" y="352.4">ELEVATION-4</text>
</g>
<g font-size="6.2">
<text x="117.1" y="136.9">FALSE CEILING</text>
<text x="225.1" y="136.9">FALSE CEILING</text>
<text x="136.9" y="244.1">SLAB</text>
<text x="244.8" y="244.1">SLAB</text>
<text x="117.1" y="263.9">FALSE CEILING</text>
<text x="225.1" y="263.9">FALSE CEILING</text>
</g>
<g font-size="5.8">
<text x="54.9" y="51.1">Dr.TOILET</text>
<text x="54.3" y="58">4560X1855</text>
<text x="53.7" y="368.3">TITLE :</text>
<text x="142.7" y="368.3">CLIENT :</text>
<text x="220.1" y="368.3">PROJECT :</text>
<text x="57.4" y="378.1">DR. TOILET ELEVATION</text>
<text x="78.5" y="385">LAYOUT</text>
</g>
<g font-size="5.7">
<text x="244.1" y="74.1">GRID CEILING</text>
<text x="136.9" y="117.1">SLAB</text>
<text x="244.8" y="117.1">SLAB</text>
<text x="138.6" y="211.7">FFL.</text>
<text x="246.6" y="211.7">FFL.</text>
<text x="138.6" y="338.7">FFL.</text>
<text x="246.6" y="338.7">FFL.</text>
</g>
<g font-size="5.2">
<text x="20.8" y="373.2">W</text>
<text x="5.9" y="389.7">S</text>
<text x="22.3" y="406.2">E</text>
</g>
<text font-size="4.6" x="153.4" y="399.6">AVC/TGMSIDC/IVFG/S/09</text>
<g font-size="4.1">
<text x="143" y="376.4">TELANGANA STATE MEDICAL</text>
<text x="142.9" y="381.4">SERVICES AND INFRASTRUCTURE</text>
<text x="142.8" y="386.4">DEVELOPMENT CORPORATION.</text>
<text x="172.4" y="414.1">SHEET</text>
<text x="201.4" y="414.1">21</text>
</g>
<text font-size="3.7" x="222" y="411.5">ASTA</text>
<g font-size="3.6">
<text x="51.8" y="393.9">PURPOSE OF DRAWING :-</text>
<text x="54" y="400.9">PROPOSED</text>
<text x="85.8" y="400.9">FOR APPROVAL</text>
<text x="53.8" y="408.9">WORKING</text>
<text x="97.8" y="408.9">AS BUILT</text>
</g>
<g font-size="3.5">
<text x="219.2" y="374.5">IFV CENTER ON SECOND FLOOR IN</text>
<text x="219.3" y="378.7">MOTHER &amp; CHILD HOSPITAL BUILDING</text>
<text x="219.3" y="382.8">BESIDE GANDHI HOSPITAL ,</text>
<text x="219.4" y="387">SECUNDERABAD ,TELANGANA.</text>
<text x="140.8" y="393.7">DWG. No.:</text>
<text x="140.8" y="406.7">REV</text>
<text x="158.2" y="406.7">R5</text>
<text x="172.8" y="406.7">DATE</text>
<text x="189.5" y="406.7">20-06-2024</text>
<text x="139.4" y="413.3">SCALE</text>
<text x="157" y="413.3">NTS</text>
</g>
<text font-size="2.8" x="219.3" y="393.1">CONTRACTOR :</text>
<g font-size="2.2">
<text x="236.8" y="401.6">M/s Asta Vardhman Consortium</text>
<text x="236.8" y="404.3">H. NO. 8-2-334/27, Plot No. 27,</text>
<text x="236.8" y="406.9">Road No. 03, Banjara Hills,</text>
<text x="236.8" y="409.6">Hyderabad - 500034</text>
</g>
</svg>
